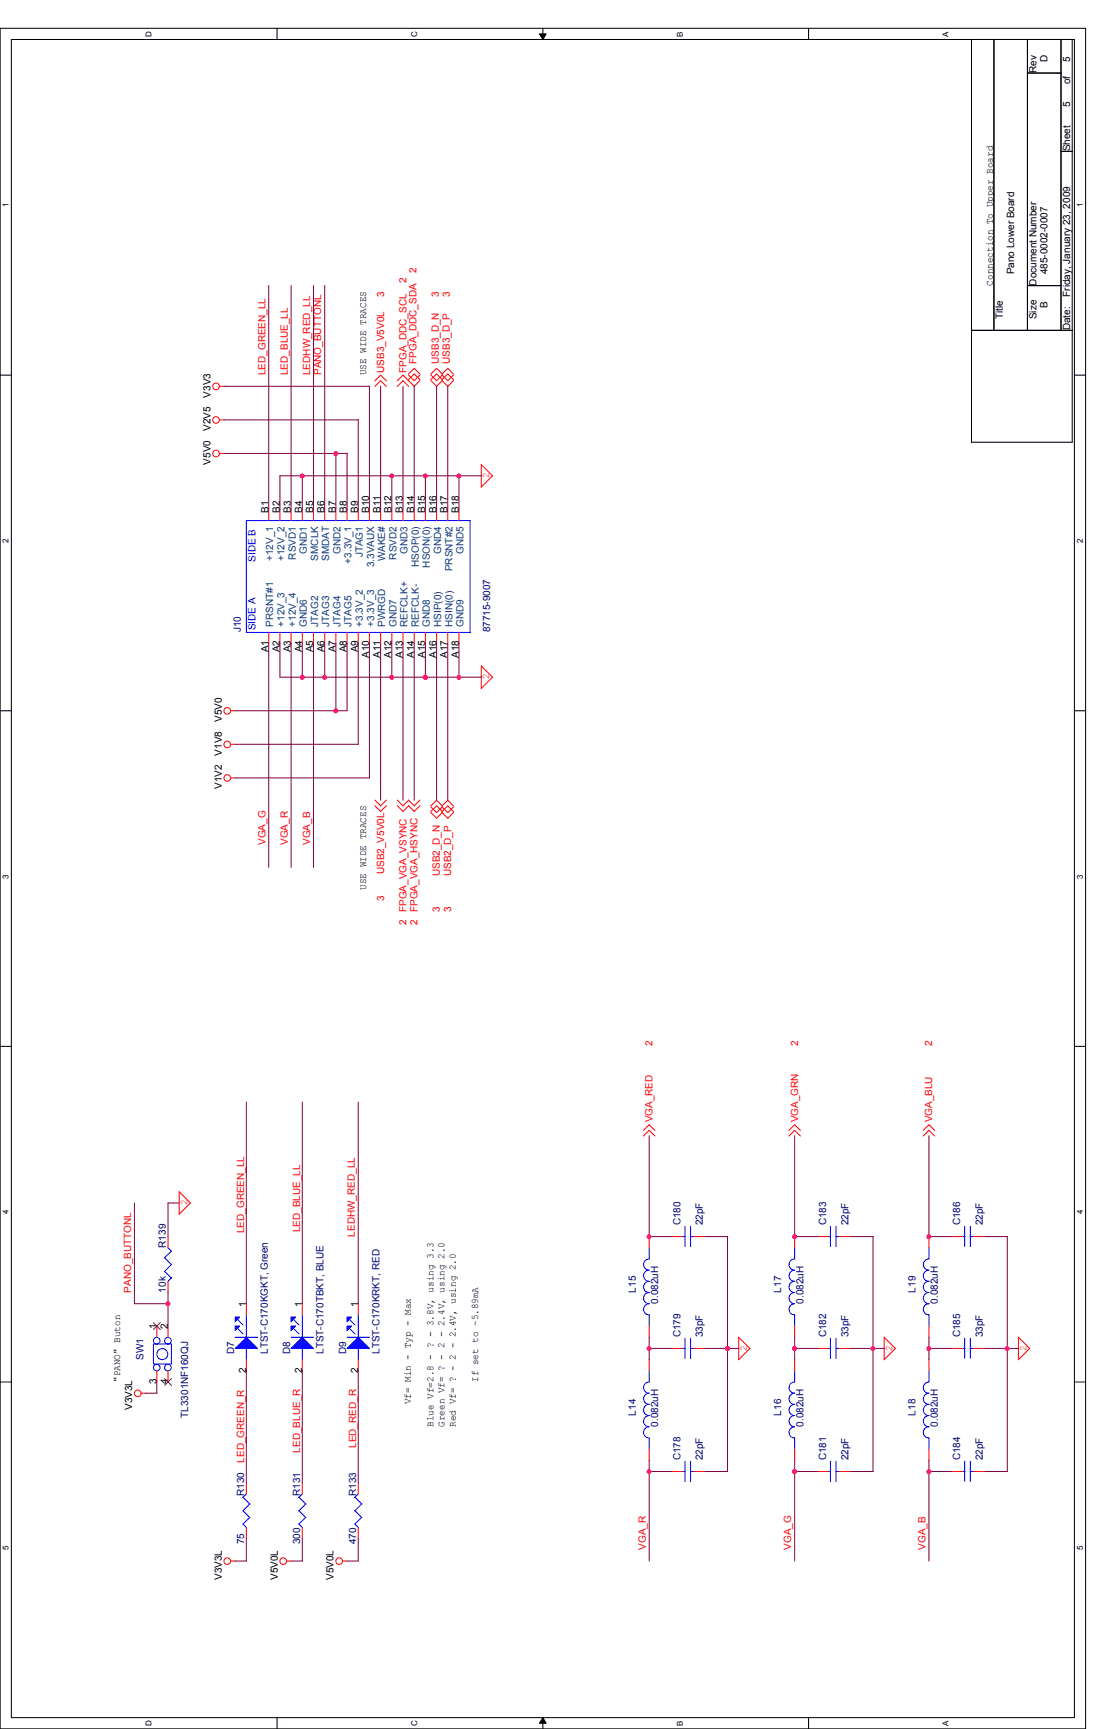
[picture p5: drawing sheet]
<svg xmlns="http://www.w3.org/2000/svg" width="279mm" height="432mm" viewBox="0 0 279 432" stroke-linecap="round" stroke-linejoin="round" font-family="sans-serif">
<path d="M0 7.1h271.1v424.7h-271.1zM2.8 9.9h265.5v419.1h-265.5z" fill="none" stroke="#000" stroke-width=".25"/>
<g fill="#fff">
<path d="M.3 386h2.3v1.1h-2.3z"/>
<path d="M268.6 386h2.2v1.1h-2.2z"/>
</g>
<path d="M0 345.1h2.8M268.3 345.1h2.8" fill="none" stroke="#000" stroke-width=".25"/>
<g fill="#fff">
<path d="M.3 302.1h2.3v1.1h-2.3z"/>
<path d="M268.6 302.1h2.2v1.1h-2.2z"/>
</g>
<path d="M0 261.3h2.8M268.3 261.3h2.8" fill="none" stroke="#000" stroke-width=".25"/>
<g fill="#fff">
<path d="M.3 218.3h2.3v1.1h-2.3z"/>
<path d="M268.6 218.3h2.2v1.1h-2.2z"/>
</g>
<path d="M0 177.5h2.8M268.3 177.5h2.8" fill="none" stroke="#000" stroke-width=".25"/>
<g fill="#fff">
<path d="M.3 134.5h2.3v1.1h-2.3z"/>
<path d="M268.6 134.5h2.2v1.1h-2.2z"/>
</g>
<path d="M0 93.7h2.8M268.3 93.7h2.8" fill="none" stroke="#000" stroke-width=".25"/>
<g fill="#fff">
<path d="M.3 50.7h2.3v1.1h-2.3z"/>
<path d="M268.6 50.7h2.2v1.1h-2.2z"/>
<path d="M36 429.6h2.2v1.4h-2.2z"/>
<path d="M36 7.7h2.2v1.4h-2.2z"/>
<path d="M102.3 429.6h2.3v1.4h-2.3z"/>
<path d="M102.3 7.7h2.3v1.4h-2.3z"/>
</g>
<path d="M69.2 7.1v2.8M69.2 429v2.8" fill="none" stroke="#000" stroke-width=".25"/>
<g fill="#fff">
<path d="M168.7 429.7h2.2v1.3h-2.2z"/>
<path d="M168.7 7.8h2.2v1.3h-2.2z"/>
</g>
<path d="M134.7 8.5h1.7l-.8 1.4zM135.6 7.1v2.8M135.6 429l.8 1.4h-1.7zM135.6 429v2.8" fill="none" stroke="#000" stroke-width=".25"/>
<path d="M134.7 8.5h1.7l-.8 1.4zM135.6 429l.8 1.4h-1.7z" fill="#000"/>
<g fill="#fff">
<path d="M235 429.7h2.3v1.3h-2.3z"/>
<path d="M235 7.8h2.3v1.3h-2.3z"/>
</g>
<path d="M201.9 7.1v2.8M242.6 9.9h25.1v100.5h-25.1zM248.2 9.9v72.6M256.5 9.9v72.6M256.5 18.2h8.4M264.9 9.9v72.6M264.9 37.8h2.8M256.5 71.3h8.4M242.6 82.5h25.1M201.9 429v2.8" fill="none" stroke="#000" stroke-width=".25"/>
<g fill="none" stroke="#f00" stroke-width=".25">
<path d="M54.8 96.5h1.2M93.6 95.1l1.4-1.4 1.5 1.4M93.6 96.5l1.4-1.4 1.5 1.4M99.2 96.5l1.4-1.4 1.5 1.4M102 93.6l1.4 1.5 1.5-1.5M102 94.8l1.4-1.4 1.5 1.4M102 93.4l1.4-1.4 1.5 1.4M104.9 95l-1.5 1.5-2.8-2.8-1.4 1.4M107.6 95l1.4 1.5 1.4-1.5M107.6 93.6l1.4 1.5 1.4-1.5M107.6 94.8l1.4-1.4 1.4 1.4M107.6 93.4l1.4-1.4 1.4 1.4"/>
<path d="M110.4 95l1.4 1.5 1.4-1.5M110.4 93.6l1.4 1.5 1.4-1.5M110.4 94.8l1.4-1.4 1.4 1.4M110.4 93.4l1.4-1.4 1.4 1.4M54.8 104.9h1.2M54.8 113.2h1.2M120.2 116v5.6M120.2 116l2.8 2.9M123 118.8l-2.9 2.9M57.6 177.5h1.2M120.2 166.3v5.6M120.2 166.3l2.8 2.9"/>
<path d="M123 169.1l-2.9 2.9M57.6 194.3h1.2M57.6 185.9h1.2M93.6 199.8l1.4 1.5 1.5-1.5M99.2 199.8l1.4 1.5 1.5-1.5M102 199.8l1.4 1.5 1.5-1.5M93.6 201.2l1.4 1.4 1.5-1.4M99.2 201.2l1.4 1.4 1.5-1.4M102 201.2l1.4 1.4 1.5-1.4M107.6 201.3l1.4-1.4 1.4 1.4M107.6 202.7l1.4-1.4 1.4 1.4M107.6 201.5l1.4 1.4 1.4-1.4"/>
<path d="M107.6 202.9l1.4 1.4 1.4-1.4M110.4 201.3l1.4-1.4 1.4 1.4M110.4 202.7l1.4-1.4 1.4 1.4M110.4 201.5l1.4 1.4 1.4-1.4M110.4 202.9l1.4 1.4 1.4-1.4M160.7 282.3l1.4-1.4 1.4 1.4M160.7 283.7l1.4-1.4 1.4 1.4M197 282.3l1.4-1.4 1.5 1.4M197 283.7l1.4-1.4 1.5 1.4M230.5 282.3l1.4-1.4 1.5 1.4M230.5 283.7l1.4-1.4 1.5 1.4M47.5 300.4l-2.8 2.9"/>
<path d="M47.6 300.5l-2.9-2.9v5.6M231.9 308.8v2.8M184.4 333.9v5.7M184.4 334l2.9 2.8M187.2 336.8l-2.8 2.8M220.8 333.9v5.7M220.8 334l2.8 2.8M223.6 336.8l-2.9 2.8M231.9 331.2v2.8M254.3 333.9v5.7M254.3 334l2.8 2.8M257.1 336.8l-2.8 2.8"/>
<path d="M35.3 347.9h1.1M57.6 389.8h1.2M71.6 389.8h1.1M85.6 389.8h1.1"/>
<circle cx="53.9" cy="96.5" r=".83"/>
<circle cx="53.9" cy="104.9" r=".83"/>
<circle cx="53.9" cy="113.3" r=".83"/>
<circle cx="56.7" cy="177.5" r=".83"/>
<circle cx="56.7" cy="185.9" r=".83"/>
<circle cx="56.7" cy="194.3" r=".83"/>
<circle cx="34.4" cy="348" r=".83"/>
<circle cx="56.7" cy="389.9" r=".83"/>
<circle cx="70.7" cy="389.9" r=".83"/>
<circle cx="84.7" cy="389.9" r=".83"/>
</g>
<path d="M231.9 314.4a1.4 1.4 0 0 0-1.4 1.4 1.4 1.4 0 0 0 1.4 1.4 1.4 1.4 0 0 0-1.4 1.4 1.4 1.4 0 0 0 1.4 1.4 1.4 1.4 0 0 0-1.4 1.4 1.4 1.4 0 0 0 1.4 1.4 1.4 1.4 0 0 0-1.4 1.4 1.4 1.4 0 0 0 1.4 1.4 1.4 1.4 0 0 0-1.4 1.4 1.4 1.4 0 0 0 1.4 1.4M231.9 311.6v2.9M231.9 328.3v2.9" fill="none" stroke="#00f" stroke-width=".25"/>
<path d="M75.5 334l2.8 2.8h-5.6z" fill="#00f"/>
<path d="M75.5 334l2.8 2.8h-5.6z" fill="none" stroke="#00f" stroke-width=".25"/>
<path d="M72.7 331.2h1.1l-1.1 1.1z" fill="#00f"/>
<path d="M72.7 331.2h1.1l-1.1 1.1z" fill="none" stroke="#00f" stroke-width=".25"/>
<path d="M72.7 328.9h1.1l-1.1 1.2z" fill="#00f"/>
<g fill="none" stroke="#00f" stroke-width=".25">
<path d="M61.5 130h55.9v27.9h-55.9zM198.4 314.4a1.4 1.4 0 0 0-1.4 1.4 1.4 1.4 0 0 0 1.4 1.4 1.4 1.4 0 0 0-1.4 1.4 1.4 1.4 0 0 0 1.4 1.4 1.4 1.4 0 0 0-1.4 1.4 1.4 1.4 0 0 0 1.4 1.4 1.4 1.4 0 0 0-1.4 1.4 1.4 1.4 0 0 0 1.4 1.4 1.4 1.4 0 0 0-1.4 1.4 1.4 1.4 0 0 0 1.4 1.4M198.4 311.6v2.9M206.8 308.8h.6M207.3 306.3v5M208.7 308.8h.9M208.7 306.3v5M240.3 308.8h.6M240.9 306.3v5M242.2 308.8h.9M242.3 306.3v5M38.3 335.7h4.5v5h-4.5z"/>
<path d="M72.7 328.9h1.1l-1.1 1.2zM72.7 334h5.6M73.2 331.7l1.5 1.5M73.2 329.5l1.5 1.4M75.5 328.3v5.7M75.5 336.7v2.9M170.5 336.8h.6M171 334.2v5.1M172.4 336.8h.9M172.4 334.2v5.1M198.4 328.3v2.9M206.8 336.8h.6"/>
<path d="M207.3 334.2v5.1M208.7 336.8h.9M208.7 334.2v5.1M240.3 336.8h.6M240.9 334.2v5.1M242.2 336.8h.9M242.3 334.2v5.1M198.4 345.1a1.4 1.4 0 0 0-1.4 1.4 1.4 1.4 0 0 0 1.4 1.4 1.4 1.4 0 0 0-1.4 1.4 1.4 1.4 0 0 0 1.4 1.4 1.4 1.4 0 0 0-1.4 1.4 1.4 1.4 0 0 0 1.4 1.4 1.4 1.4 0 0 0-1.4 1.4 1.4 1.4 0 0 0 1.4 1.4 1.4 1.4 0 0 0-1.4 1.4 1.4 1.4 0 0 0 1.4 1.4M198.4 342.3v2.9M198.4 359.1v2.8M231.9 345.1a1.4 1.4 0 0 0-1.4 1.4 1.4 1.4 0 0 0 1.4 1.4 1.4 1.4 0 0 0-1.4 1.4 1.4 1.4 0 0 0 1.4 1.4 1.4 1.4 0 0 0-1.4 1.4 1.4 1.4 0 0 0 1.4 1.4 1.4 1.4 0 0 0-1.4 1.4 1.4 1.4 0 0 0 1.4 1.4 1.4 1.4 0 0 0-1.4 1.4 1.4 1.4 0 0 0 1.4 1.4M231.9 342.3v2.9"/>
<path d="M231.9 359.1v2.8M60.7 373.9l1.7 1.7M60.7 377.3l1.7 1.7M61.5 373.1l-.9 .9M62.4 375.6l-1.8 1.7M62.4 379l-1.8 1.7M74.6 373.9l1.8 1.7M74.6 377.3l1.8 1.7M75.5 373.1l-.9 .9M76.3 375.6l-1.7 1.7M76.3 379l-1.7 1.7M88.6 373.9l1.7 1.7"/>
<path d="M88.6 377.3l1.7 1.7M89.5 373.1l-.9 .9M90.3 375.6l-1.7 1.7M90.3 379l-1.7 1.7 .9 .8M170.5 367.5h.6M171 365v5M172.4 367.5h.9M172.4 365v5M206.8 367.5h.6M207.3 365v5M208.7 367.5h.9M208.7 365v5"/>
<path d="M60.7 380.6l.9 .9M74.6 380.6l.9 .9"/>
<circle cx="39.1" cy="334.8" r=".83"/>
<circle cx="40.5" cy="338.2" r="1.38"/>
<circle cx="41.9" cy="334.8" r=".83"/>
<circle cx="39.1" cy="341.5" r=".83"/>
<circle cx="41.9" cy="341.5" r=".83"/>
</g>
<g fill="none" stroke="#f00" stroke-width=".25">
<path d="M67.1 127.2v2.8M69.9 127.2v2.8M72.7 127.2v2.8M75.5 127.2v2.8M78.3 127.2v2.8M81.1 127.2v2.8M83.9 127.2v2.8M86.7 127.2v2.8M89.5 127.2v2.8M92.2 127.2v2.8M95 127.2v2.8M97.8 127.2v2.8"/>
<path d="M100.6 127.2v2.8M103.4 127.2v2.8M106.2 127.2v2.8M109 127.2v2.8M111.8 127.2v2.8M114.6 127.2v2.8M67.1 157.9v2.8M69.9 157.9v2.8M72.7 157.9v2.8M75.5 157.9v2.8M78.3 157.9v2.8M81.1 157.9v2.8"/>
<path d="M83.9 157.9v2.8M86.7 157.9v2.8M89.5 157.9v2.8M92.2 157.9v2.8M95 157.9v2.8M97.8 157.9v2.8M100.6 157.9v2.8M103.4 157.9v2.8M106.2 157.9v2.8M109 157.9v2.8M111.8 157.9v2.8M114.6 157.9v2.8"/>
<path d="M198.4 308.8v2.8M204 308.8h2.8M209.6 308.8h2.8M237.5 308.8h2.8M243.1 308.8h2.8M39.2 331.2v2.8M42 331.2v2.8M75.5 325.6v2.8M75.5 339.6v2.7M167.7 336.8h2.8M173.3 336.8h2.8M198.4 331.2v2.8"/>
<path d="M198.4 339.6v2.7M204 336.8h2.8M209.6 336.8h2.8M231.9 339.6v2.7M237.5 336.8h2.8M243.1 336.8h2.8M39.2 342.3v2.8M42 342.3v2.8M61.5 370.3v2.8M75.5 370.3v2.8M89.5 370.3v2.8M167.7 367.5h2.8"/>
<path d="M173.3 367.5h2.8M198.4 361.9v2.8M204 367.5h2.8M209.6 367.5h2.8M231.9 361.9v2.8M61.5 381.5v2.8M75.5 381.5v2.8M89.5 381.5v2.8"/>
</g>
<path d="M38.3 330.3l1.7 1.8M40 330.3l-1.7 1.7M41.1 344.3l1.7 1.7M42.8 344.3l-1.7 1.7" fill="none" stroke="#804000" stroke-width=".25"/>
<path d="M89.5 334l2.7 2.8h-5.5z" fill="#00f"/>
<path d="M89.5 334l2.7 2.8h-5.5z" fill="none" stroke="#00f" stroke-width=".25"/>
<path d="M86.7 331.2h1.1l-1.1 1.1z" fill="#00f"/>
<path d="M86.7 331.2h1.1l-1.1 1.1z" fill="none" stroke="#00f" stroke-width=".25"/>
<path d="M86.7 328.9h1.1l-1.1 1.2z" fill="#00f"/>
<g fill="none" stroke="#00f" stroke-width=".25">
<path d="M41.1 314.1l1.7 1.7M41.1 317.5l1.7 1.7-.9 .8M42 311.6l.8 .9-1.7 1.7M42.8 315.8l-1.7 1.7M162.1 314.4a1.4 1.4 0 0 0-1.4 1.4 1.4 1.4 0 0 0 1.4 1.4 1.4 1.4 0 0 0-1.4 1.4 1.4 1.4 0 0 0 1.4 1.4 1.4 1.4 0 0 0-1.4 1.4 1.4 1.4 0 0 0 1.4 1.4 1.4 1.4 0 0 0-1.4 1.4 1.4 1.4 0 0 0 1.4 1.4 1.4 1.4 0 0 0-1.4 1.4 1.4 1.4 0 0 0 1.4 1.4M162.1 311.6v2.9M170.5 308.8h.6M171 306.3v5M172.4 308.8h.9M172.4 306.3v5M86.7 328.9h1.1l-1.1 1.2zM86.7 334h5.6"/>
<path d="M87.2 331.7l1.4 1.5M87.2 329.5l1.4 1.4M89.5 328.3v5.7M89.5 336.7v2.9M162.1 328.3v2.9M162.1 345.1a1.4 1.4 0 0 0-1.4 1.4 1.4 1.4 0 0 0 1.4 1.4 1.4 1.4 0 0 0-1.4 1.4 1.4 1.4 0 0 0 1.4 1.4 1.4 1.4 0 0 0-1.4 1.4 1.4 1.4 0 0 0 1.4 1.4 1.4 1.4 0 0 0-1.4 1.4 1.4 1.4 0 0 0 1.4 1.4 1.4 1.4 0 0 0-1.4 1.4 1.4 1.4 0 0 0 1.4 1.4M162.1 342.3v2.9M162.1 359.1v2.8M240.3 367.5h.6M240.9 365v5M242.2 367.5h.9M242.3 365v5"/>
</g>
<path d="M42 308.8v2.8M42 320v2.8M162.1 308.8v2.8M167.7 308.8h2.8M173.3 308.8h2.8M89.5 325.6v2.8M89.5 339.6v2.7M162.1 331.2v2.8M162.1 339.6v2.7M162.1 361.9v2.8M237.5 367.5h2.8M243.1 367.5h2.8" fill="none" stroke="#f00" stroke-width=".25"/>
<path d="M61.5 334l2.8 2.8h-5.6z" fill="#00f"/>
<path d="M61.5 334l2.8 2.8h-5.6z" fill="none" stroke="#00f" stroke-width=".25"/>
<path d="M58.7 331.2h1.1l-1.1 1.1z" fill="#00f"/>
<path d="M58.7 331.2h1.1l-1.1 1.1z" fill="none" stroke="#00f" stroke-width=".25"/>
<path d="M58.7 328.9h1.1l-1.1 1.2z" fill="#00f"/>
<path d="M58.7 328.9h1.1l-1.1 1.2zM58.7 334h5.6M59.3 331.7l1.4 1.5M59.3 329.5l1.4 1.4M61.5 328.3v5.7M61.5 336.7v2.9" fill="none" stroke="#00f" stroke-width=".25"/>
<path d="M61.5 325.6v2.8M61.5 339.6v2.7" fill="none" stroke="#f00" stroke-width=".25"/>
<g fill="none" stroke="#800040" stroke-width=".25">
<path d="M67.1 71.3v55.9M72.7 71.3v55.9M78.3 71.3v55.9M81.1 71.3v55.9M55.9 96.5h36.4M92.2 96.4v30.8M95 96.4v30.8M100.6 96.4v30.8M103.4 96.4v30.8M109 96.4v30.8M111.8 96.4v30.8M55.9 113.2h30.8"/>
<path d="M55.9 104.9h33.6M69.9 118.8h50.3M69.9 118.8v8.4M75.5 118.8v8.4M83.9 113.2v14M86.7 113.2v14M89.5 104.8v22.4M97.8 118.8v8.4M106.2 118.8v8.4M114.6 118.8v8.4M58.7 177.5h28M67.1 160.7v55.9"/>
<path d="M69.9 160.7v8.4h50.3M72.7 160.7v55.9M75.5 160.7v8.4M78.3 160.7v55.9M81.1 160.7v8.5M83.9 160.7v16.8M86.7 160.7v16.8M89.5 160.7v25.2M92.2 160.7l.1 33.6h-33.6M95 160.7v39.2M97.8 160.7v8.4M100.6 160.7v39.2"/>
<path d="M103.4 160.7v39.2M106.2 160.7v8.4M109 160.7v39.2M111.8 160.7v39.2M114.6 160.7v8.4M58.7 185.9h30.8M61.5 275.3v50.3M75.5 275.3v50.3M89.5 275.3v50.3M162.1 283.6v25.2h5.6M198.4 283.6v25.2h5.6M231.9 283.6v25.2h5.7"/>
<path d="M33.6 300.4v25.2h8.4M42 300.4v8.4M42 300.4h2.8M176.1 308.8h5.6M181.7 308.8v58.7M212.4 308.8h5.6M218 308.8v58.7M245.9 308.8h5.6M251.5 308.8v58.7M42 322.7v8.5M162.1 333.9v5.7M162.1 336.8h5.6"/>
<path d="M176.1 336.8h8.4M198.4 336.8h5.6M198.4 333.9v5.7M212.4 336.8h8.4M231.9 336.8h5.7M231.9 333.9v5.7M245.9 336.8h8.4M36.4 347.9h2.8M39.2 345.1v2.8M61.5 342.3v28M75.5 342.3v28M89.5 342.3v28"/>
<path d="M162.1 364.7v25.1M162.1 367.5h5.6M176.1 367.5h5.6M198.4 367.5h5.6M198.4 364.7v25.1M212.4 367.5h5.6M231.9 367.5h5.7M231.9 364.7v25.1M245.9 367.5h5.6M58.7 389.8h2.9M61.5 384.2v5.6M72.7 389.8h2.8"/>
<path d="M75.5 384.2v5.6M86.7 389.8h2.8M89.5 384.2v5.6"/>
</g>
<circle cx="41.9" cy="325.6" r=".54" fill="#f0f"/>
<circle cx="41.9" cy="325.6" r=".54" fill="none" stroke="#f0f" stroke-width=".25"/>
<circle cx="181.6" cy="336.8" r=".54" fill="#f0f"/>
<circle cx="181.6" cy="336.8" r=".54" fill="none" stroke="#f0f" stroke-width=".25"/>
<circle cx="162.1" cy="308.8" r=".54" fill="#f0f"/>
<circle cx="162.1" cy="308.8" r=".54" fill="none" stroke="#f0f" stroke-width=".25"/>
<circle cx="162.1" cy="367.5" r=".54" fill="#f0f"/>
<circle cx="162.1" cy="367.5" r=".54" fill="none" stroke="#f0f" stroke-width=".25"/>
<circle cx="162.1" cy="336.8" r=".54" fill="#f0f"/>
<circle cx="162.1" cy="336.8" r=".54" fill="none" stroke="#f0f" stroke-width=".25"/>
<circle cx="217.9" cy="336.8" r=".54" fill="#f0f"/>
<circle cx="217.9" cy="336.8" r=".54" fill="none" stroke="#f0f" stroke-width=".25"/>
<circle cx="198.4" cy="308.8" r=".54" fill="#f0f"/>
<circle cx="198.4" cy="308.8" r=".54" fill="none" stroke="#f0f" stroke-width=".25"/>
<circle cx="198.4" cy="367.5" r=".54" fill="#f0f"/>
<circle cx="198.4" cy="367.5" r=".54" fill="none" stroke="#f0f" stroke-width=".25"/>
<circle cx="198.4" cy="336.8" r=".54" fill="#f0f"/>
<circle cx="198.4" cy="336.8" r=".54" fill="none" stroke="#f0f" stroke-width=".25"/>
<circle cx="251.5" cy="336.8" r=".54" fill="#f0f"/>
<circle cx="251.5" cy="336.8" r=".54" fill="none" stroke="#f0f" stroke-width=".25"/>
<circle cx="231.9" cy="308.8" r=".54" fill="#f0f"/>
<circle cx="231.9" cy="308.8" r=".54" fill="none" stroke="#f0f" stroke-width=".25"/>
<circle cx="231.9" cy="367.5" r=".54" fill="#f0f"/>
<circle cx="231.9" cy="367.5" r=".54" fill="none" stroke="#f0f" stroke-width=".25"/>
<circle cx="231.9" cy="336.8" r=".54" fill="#f0f"/>
<circle cx="231.9" cy="336.8" r=".54" fill="none" stroke="#f0f" stroke-width=".25"/>
<circle cx="106.2" cy="118.9" r=".54" fill="#f0f"/>
<circle cx="106.2" cy="118.9" r=".54" fill="none" stroke="#f0f" stroke-width=".25"/>
<circle cx="75.5" cy="118.9" r=".54" fill="#f0f"/>
<circle cx="75.5" cy="118.9" r=".54" fill="none" stroke="#f0f" stroke-width=".25"/>
<circle cx="106.2" cy="169.1" r=".54" fill="#f0f"/>
<circle cx="106.2" cy="169.1" r=".54" fill="none" stroke="#f0f" stroke-width=".25"/>
<circle cx="114.6" cy="118.9" r=".54" fill="#f0f"/>
<circle cx="114.6" cy="118.9" r=".54" fill="none" stroke="#f0f" stroke-width=".25"/>
<circle cx="75.5" cy="169.1" r=".54" fill="#f0f"/>
<circle cx="75.5" cy="169.1" r=".54" fill="none" stroke="#f0f" stroke-width=".25"/>
<circle cx="97.8" cy="118.9" r=".54" fill="#f0f"/>
<circle cx="97.8" cy="118.9" r=".54" fill="none" stroke="#f0f" stroke-width=".25"/>
<circle cx="106.2" cy="169.1" r=".54" fill="#f0f"/>
<circle cx="106.2" cy="169.1" r=".54" fill="none" stroke="#f0f" stroke-width=".25"/>
<circle cx="114.6" cy="169.1" r=".54" fill="#f0f"/>
<circle cx="114.6" cy="169.1" r=".54" fill="none" stroke="#f0f" stroke-width=".25"/>
<circle cx="83.8" cy="177.5" r=".54" fill="#f0f"/>
<circle cx="83.8" cy="177.5" r=".54" fill="none" stroke="#f0f" stroke-width=".25"/>
<circle cx="83.8" cy="113.3" r=".54" fill="#f0f"/>
<circle cx="83.8" cy="113.3" r=".54" fill="none" stroke="#f0f" stroke-width=".25"/>
<circle cx="81" cy="169.1" r=".54" fill="#f0f"/>
<circle cx="81" cy="169.1" r=".54" fill="none" stroke="#f0f" stroke-width=".25"/>
<circle cx="97.8" cy="169.1" r=".54" fill="#f0f"/>
<circle cx="97.8" cy="169.1" r=".54" fill="none" stroke="#f0f" stroke-width=".25"/>
<g font-size="2.5">
<text x="261.6" y="15.5" transform="rotate(-90 261.6 15.5)">D</text>
<text x="267.2" y="15.5" transform="rotate(-90 267.2 15.5)">5</text>
<text x="258.8" y="18.2" transform="rotate(-90 258.8 18.2)">Rev</text>
<text x="267.2" y="21" transform="rotate(-90 267.2 21)">of</text>
<text x="267.2" y="26.6" transform="rotate(-90 267.2 26.6)">5</text>
<text x="267.2" y="37.8" transform="rotate(-90 267.2 37.8)">Sheet</text>
<text x="247.9" y="71.3" transform="rotate(-90 247.9 71.3)">Connection To Upper Board</text>
<text x="253.2" y="68.5" transform="rotate(-90 253.2 68.5)">Pano Lower Board</text>
<text x="258.8" y="71.3" transform="rotate(-90 258.8 71.3)">Document Number</text>
<text x="261.6" y="68.5" transform="rotate(-90 261.6 68.5)">485-0002-0007</text>
<text x="261.6" y="76.9" transform="rotate(-90 261.6 76.9)">B</text>
<text x="267.2" y="74.1" transform="rotate(-90 267.2 74.1)">Friday, January 23, 2009</text>
<text x="250.4" y="79.7" transform="rotate(-90 250.4 79.7)">Title</text>
<text x="258.8" y="79.7" transform="rotate(-90 258.8 79.7)">Size</text>
<text x="267.2" y="82.5" transform="rotate(-90 267.2 82.5)">Date:</text>
<text x="91.4" y="93.7" transform="rotate(-90 91.4 93.7)">USE WIDE TRACES</text>
<text x="52.6" y="99.3" transform="rotate(-90 52.6 99.3)">V3V3</text>
<text x="52.6" y="107.7" transform="rotate(-90 52.6 107.7)">V2V5</text>
<text x="52.6" y="116" transform="rotate(-90 52.6 116)">V5V0</text>
<text x="67.1" y="128.1" transform="rotate(-90 67.1 128.1)">B1</text>
<text x="69.8" y="128.1" transform="rotate(-90 69.8 128.1)">B2</text>
<text x="72.6" y="128.1" transform="rotate(-90 72.6 128.1)">B3</text>
<text x="75.4" y="128.1" transform="rotate(-90 75.4 128.1)">B4</text>
<text x="78.2" y="128.1" transform="rotate(-90 78.2 128.1)">B5</text>
<text x="81" y="128.1" transform="rotate(-90 81 128.1)">B6</text>
<text x="83.8" y="128.1" transform="rotate(-90 83.8 128.1)">B7</text>
<text x="86.6" y="128.1" transform="rotate(-90 86.6 128.1)">B8</text>
<text x="89.4" y="128.1" transform="rotate(-90 89.4 128.1)">B9</text>
<text x="92.2" y="128.1" transform="rotate(-90 92.2 128.1)">B10</text>
<text x="95" y="128.1" transform="rotate(-90 95 128.1)">B11</text>
<text x="97.8" y="128.1" transform="rotate(-90 97.8 128.1)">B12</text>
<text x="100.6" y="128.1" transform="rotate(-90 100.6 128.1)">B13</text>
<text x="103.4" y="128.1" transform="rotate(-90 103.4 128.1)">B14</text>
<text x="106.2" y="128.1" transform="rotate(-90 106.2 128.1)">B15</text>
<text x="109" y="128.1" transform="rotate(-90 109 128.1)">B16</text>
<text x="111.8" y="128.1" transform="rotate(-90 111.8 128.1)">B17</text>
<text x="114.6" y="128.1" transform="rotate(-90 114.6 128.1)">B18</text>
<text x="67.1" y="162.9" transform="rotate(-90 67.1 162.9)">A1</text>
<text x="69.8" y="162.9" transform="rotate(-90 69.8 162.9)">A2</text>
<text x="72.6" y="162.9" transform="rotate(-90 72.6 162.9)">A3</text>
<text x="75.4" y="162.9" transform="rotate(-90 75.4 162.9)">A4</text>
<text x="78.2" y="162.9" transform="rotate(-90 78.2 162.9)">A5</text>
<text x="81" y="162.9" transform="rotate(-90 81 162.9)">A6</text>
<text x="83.8" y="162.9" transform="rotate(-90 83.8 162.9)">A7</text>
<text x="86.6" y="162.9" transform="rotate(-90 86.6 162.9)">A8</text>
<text x="89.4" y="162.9" transform="rotate(-90 89.4 162.9)">A9</text>
<text x="92.2" y="164.3" transform="rotate(-90 92.2 164.3)">A10</text>
<text x="95" y="164.3" transform="rotate(-90 95 164.3)">A11</text>
<text x="97.8" y="164.3" transform="rotate(-90 97.8 164.3)">A12</text>
<text x="100.6" y="164.3" transform="rotate(-90 100.6 164.3)">A13</text>
<text x="103.4" y="164.3" transform="rotate(-90 103.4 164.3)">A14</text>
<text x="106.2" y="164.3" transform="rotate(-90 106.2 164.3)">A15</text>
<text x="109" y="164.3" transform="rotate(-90 109 164.3)">A16</text>
<text x="111.8" y="164.3" transform="rotate(-90 111.8 164.3)">A17</text>
<text x="114.6" y="164.3" transform="rotate(-90 114.6 164.3)">A18</text>
<text x="55.4" y="180.3" transform="rotate(-90 55.4 180.3)">V5V0</text>
<text x="55.4" y="188.7" transform="rotate(-90 55.4 188.7)">V1V8</text>
<text x="55.4" y="197.1" transform="rotate(-90 55.4 197.1)">V1V2</text>
<text x="91.4" y="222.2" transform="rotate(-90 91.4 222.2)">USE WIDE TRACES</text>
<text x="61.5" y="326.4" transform="rotate(-90 61.5 326.4)">1</text>
<text x="75.4" y="326.4" transform="rotate(-90 75.4 326.4)">1</text>
<text x="89.4" y="326.4" transform="rotate(-90 89.4 326.4)">1</text>
<text x="39.1" y="332" transform="rotate(-90 39.1 332)">1</text>
<text x="41.9" y="332" transform="rotate(-90 41.9 332)">2</text>
<text x="30" y="345.1" transform="rotate(-90 30 345.1)">&quot;PANO&quot; Buton</text>
<text x="39.1" y="345.7" transform="rotate(-90 39.1 345.7)">3</text>
<text x="41.9" y="345.7" transform="rotate(-90 41.9 345.7)">4</text>
<text x="61.5" y="342.9" transform="rotate(-90 61.5 342.9)">2</text>
<text x="75.4" y="342.9" transform="rotate(-90 75.4 342.9)">2</text>
<text x="89.4" y="342.9" transform="rotate(-90 89.4 342.9)">2</text>
<text x="119.4" y="345.1" transform="rotate(-90 119.4 345.1)">If set to ~5.89mA</text>
<text x="33" y="352.1" transform="rotate(-90 33 352.1)">V3V3L</text>
<text x="102.6" y="350.7" transform="rotate(-90 102.6 350.7)">Vf= Min - Typ - Max</text>
<text x="108.2" y="356.3" transform="rotate(-90 108.2 356.3)">Blue Vf=2.8 - ? - 3.8V, using 3.3</text>
<text x="111" y="356.3" transform="rotate(-90 111 356.3)">Green Vf= ? - 2 - 2.4V, using 2.0</text>
<text x="113.8" y="356.3" transform="rotate(-90 113.8 356.3)">Red Vf= ? - 2 - 2.4V, using 2.0</text>
<text x="55.4" y="394.6" transform="rotate(-90 55.4 394.6)">V3V3L</text>
<text x="69.3" y="394.6" transform="rotate(-90 69.3 394.6)">V5V0L</text>
<text x="83.3" y="394.6" transform="rotate(-90 83.3 394.6)">V5V0L</text>
</g>
<g font-size="2.5" fill="#f00">
<text x="101.5" y="70.8" transform="rotate(-90 101.5 70.8)">2</text>
<text x="104" y="68.2" transform="rotate(-90 104 68.2)">2</text>
<text x="95.9" y="74.1" transform="rotate(-90 95.9 74.1)">3</text>
<text x="109.6" y="74.1" transform="rotate(-90 109.6 74.1)">3</text>
<text x="112.4" y="74.1" transform="rotate(-90 112.4 74.1)">3</text>
<text x="66.3" y="93.7" transform="rotate(-90 66.3 93.7)">LED_GREEN_LL</text>
<text x="71.8" y="93.7" transform="rotate(-90 71.8 93.7)">LED_BLUE_LL</text>
<text x="77.4" y="93.7" transform="rotate(-90 77.4 93.7)">LEDHW_RED_LL</text>
<text x="80.2" y="93.7" transform="rotate(-90 80.2 93.7)">PANO_BUTTONL</text>
<text x="95.9" y="93.1" transform="rotate(-90 95.9 93.1)">USB3_V5V0L</text>
<text x="101.5" y="93.1" transform="rotate(-90 101.5 93.1)">FPGA_DDC_SCL</text>
<text x="104" y="90.9" transform="rotate(-90 104 90.9)">FPGA_DDC_SDA</text>
<text x="109.6" y="90.9" transform="rotate(-90 109.6 90.9)">USB3_D_N</text>
<text x="112.4" y="90.9" transform="rotate(-90 112.4 90.9)">USB3_D_P</text>
<text x="122.2" y="119.4" transform="rotate(-90 122.2 119.4)">2</text>
<text x="122.2" y="169.7" transform="rotate(-90 122.2 169.7)">2</text>
<text x="66.3" y="211" transform="rotate(-90 66.3 211)">VGA_G</text>
<text x="71.8" y="211" transform="rotate(-90 71.8 211)">VGA_R</text>
<text x="77.4" y="211" transform="rotate(-90 77.4 211)">VGA_B</text>
<text x="95.9" y="218.3" transform="rotate(-90 95.9 218.3)">USB2_V5V0L</text>
<text x="109.9" y="218.9" transform="rotate(-90 109.9 218.9)">USB2_D_N</text>
<text x="112.6" y="218.9" transform="rotate(-90 112.6 218.9)">USB2_D_P</text>
<text x="95.9" y="225" transform="rotate(-90 95.9 225)">3</text>
<text x="109.9" y="227.8" transform="rotate(-90 109.9 227.8)">3</text>
<text x="112.6" y="227.8" transform="rotate(-90 112.6 227.8)">3</text>
<text x="101.5" y="230.9" transform="rotate(-90 101.5 230.9)">2 FPGA_VGA_VSYNC</text>
<text x="104.3" y="230.9" transform="rotate(-90 104.3 230.9)">2 FPGA_VGA_HSYNC</text>
<text x="162.9" y="261.3" transform="rotate(-90 162.9 261.3)">2</text>
<text x="199.3" y="261.3" transform="rotate(-90 199.3 261.3)">2</text>
<text x="232.8" y="261.3" transform="rotate(-90 232.8 261.3)">2</text>
<text x="162.9" y="280.3" transform="rotate(-90 162.9 280.3)">VGA_RED</text>
<text x="199.3" y="280.3" transform="rotate(-90 199.3 280.3)">VGA_GRN</text>
<text x="232.8" y="280.3" transform="rotate(-90 232.8 280.3)">VGA_BLU</text>
<text x="46.7" y="301" transform="rotate(-90 46.7 301)">2</text>
<text x="61" y="308" transform="rotate(-90 61 308)">LED_GREEN_LL</text>
<text x="74.9" y="307.7" transform="rotate(-90 74.9 307.7)">LED_BLUE_LL</text>
<text x="88.6" y="308.8" transform="rotate(-90 88.6 308.8)">LEDHW_RED_LL</text>
<text x="32.7" y="322.8" transform="rotate(-90 32.7 322.8)">PANO_BUTTONL</text>
<text x="186.4" y="337.3" transform="rotate(-90 186.4 337.3)">2</text>
<text x="222.8" y="337.3" transform="rotate(-90 222.8 337.3)">2</text>
<text x="256.3" y="337.3" transform="rotate(-90 256.3 337.3)">2</text>
<text x="61" y="365.3" transform="rotate(-90 61 365.3)">LED_GREEN_R</text>
<text x="74.9" y="362.8" transform="rotate(-90 74.9 362.8)">LED_BLUE_R</text>
<text x="88.9" y="361.6" transform="rotate(-90 88.9 361.6)">LED_RED_R</text>
<text x="161.2" y="387.1" transform="rotate(-90 161.2 387.1)">VGA_R</text>
<text x="197.6" y="387.1" transform="rotate(-90 197.6 387.1)">VGA_G</text>
<text x="231.1" y="387.1" transform="rotate(-90 231.1 387.1)">VGA_B</text>
</g>
<g font-size="2.5" fill="#00f">
<text x="63.8" y="140.3" transform="rotate(-90 63.8 140.3)">SIDE B</text>
<text x="63.8" y="157.4" transform="rotate(-90 63.8 157.4)">SIDE A</text>
</g>
<g font-size="2.5" fill="#004080">
<text x="68.2" y="140.1" transform="rotate(-90 68.2 140.1)">+12V_1</text>
<text x="71" y="140.1" transform="rotate(-90 71 140.1)">+12V_2</text>
<text x="73.8" y="139.7" transform="rotate(-90 73.8 139.7)">RSVD1</text>
<text x="76.6" y="138.4" transform="rotate(-90 76.6 138.4)">GND1</text>
<text x="79.4" y="140" transform="rotate(-90 79.4 140)">SMCLK</text>
<text x="82.2" y="140.1" transform="rotate(-90 82.2 140.1)">SMDAT</text>
<text x="85" y="138.4" transform="rotate(-90 85 138.4)">GND2</text>
<text x="87.8" y="140.8" transform="rotate(-90 87.8 140.8)">+3.3V_1</text>
<text x="90.6" y="139.2" transform="rotate(-90 90.6 139.2)">JTAG1</text>
<text x="93.4" y="141.6" transform="rotate(-90 93.4 141.6)">3.3VAUX</text>
<text x="96.2" y="140.2" transform="rotate(-90 96.2 140.2)">WAKE#</text>
<text x="99" y="139.7" transform="rotate(-90 99 139.7)">RSVD2</text>
<text x="101.8" y="138.4" transform="rotate(-90 101.8 138.4)">GND3</text>
<text x="104.6" y="141.6" transform="rotate(-90 104.6 141.6)">HSOP(0)</text>
<text x="107.4" y="141.7" transform="rotate(-90 107.4 141.7)">HSON(0)</text>
<text x="110.2" y="138.4" transform="rotate(-90 110.2 138.4)">GND4</text>
<text x="112.9" y="142.7" transform="rotate(-90 112.9 142.7)">PRSNT#2</text>
<text x="115.7" y="138.4" transform="rotate(-90 115.7 138.4)">GND5</text>
<text x="68.2" y="156.5" transform="rotate(-90 68.2 156.5)">PRSNT#1</text>
<text x="71" y="156.5" transform="rotate(-90 71 156.5)">+12V_3</text>
<text x="73.8" y="156.5" transform="rotate(-90 73.8 156.5)">+12V_4</text>
<text x="76.6" y="156.5" transform="rotate(-90 76.6 156.5)">GND6</text>
<text x="79.4" y="156.5" transform="rotate(-90 79.4 156.5)">JTAG2</text>
<text x="82.2" y="156.5" transform="rotate(-90 82.2 156.5)">JTAG3</text>
<text x="85" y="156.5" transform="rotate(-90 85 156.5)">JTAG4</text>
<text x="87.8" y="156.5" transform="rotate(-90 87.8 156.5)">JTAG5</text>
<text x="90.6" y="156.5" transform="rotate(-90 90.6 156.5)">+3.3V_2</text>
<text x="93.4" y="156.5" transform="rotate(-90 93.4 156.5)">+3.3V_3</text>
<text x="96.2" y="156.5" transform="rotate(-90 96.2 156.5)">PWRGD</text>
<text x="99" y="156.5" transform="rotate(-90 99 156.5)">GND7</text>
<text x="101.8" y="156.5" transform="rotate(-90 101.8 156.5)">REFCLK+</text>
<text x="104.6" y="156.5" transform="rotate(-90 104.6 156.5)">REFCLK-</text>
<text x="107.4" y="156.5" transform="rotate(-90 107.4 156.5)">GND8</text>
<text x="110.2" y="156.5" transform="rotate(-90 110.2 156.5)">HSIP(0)</text>
<text x="112.9" y="156.5" transform="rotate(-90 112.9 156.5)">HSIN(0)</text>
<text x="115.7" y="156.5" transform="rotate(-90 115.7 156.5)">GND9</text>
</g>
<g font-size="2.5" fill="#000080">
<text x="60.1" y="157.9" transform="rotate(-90 60.1 157.9)">J10</text>
<text x="122.4" y="157.9" transform="rotate(-90 122.4 157.9)">87715-9007</text>
<text x="41.4" y="311.6" transform="rotate(-90 41.4 311.6)">R139</text>
<text x="169.9" y="306" transform="rotate(-90 169.9 306)">C180</text>
<text x="175.5" y="306" transform="rotate(-90 175.5 306)">22pF</text>
<text x="206.2" y="306" transform="rotate(-90 206.2 306)">C183</text>
<text x="211.8" y="306" transform="rotate(-90 211.8 306)">22pF</text>
<text x="239.8" y="306" transform="rotate(-90 239.8 306)">C186</text>
<text x="245.4" y="306" transform="rotate(-90 245.4 306)">22pF</text>
<text x="41.4" y="322.8" transform="rotate(-90 41.4 322.8)">10k</text>
<text x="158.7" y="322.8" transform="rotate(-90 158.7 322.8)">L15</text>
<text x="195.1" y="322.8" transform="rotate(-90 195.1 322.8)">L17</text>
<text x="228.6" y="322.8" transform="rotate(-90 228.6 322.8)">L19</text>
<text x="164.3" y="325.6" transform="rotate(-90 164.3 325.6)">0.082uH</text>
<text x="200.7" y="325.6" transform="rotate(-90 200.7 325.6)">0.082uH</text>
<text x="234.2" y="325.6" transform="rotate(-90 234.2 325.6)">0.082uH</text>
<text x="169.9" y="334" transform="rotate(-90 169.9 334)">C179</text>
<text x="175.5" y="334" transform="rotate(-90 175.5 334)">33pF</text>
<text x="206.2" y="334" transform="rotate(-90 206.2 334)">C182</text>
<text x="211.8" y="334" transform="rotate(-90 211.8 334)">33pF</text>
<text x="239.8" y="334" transform="rotate(-90 239.8 334)">C185</text>
<text x="245.4" y="334" transform="rotate(-90 245.4 334)">33pF</text>
<text x="35.8" y="339.6" transform="rotate(-90 35.8 339.6)">SW1</text>
<text x="58.5" y="338.2" transform="rotate(-90 58.5 338.2)">D7</text>
<text x="66.8" y="338.2" transform="rotate(-90 66.8 338.2)">LTST-C170KGKT, Green</text>
<text x="72.4" y="338.2" transform="rotate(-90 72.4 338.2)">D8</text>
<text x="80.8" y="338.2" transform="rotate(-90 80.8 338.2)">LTST-C170TBKT, BLUE</text>
<text x="86.4" y="338.2" transform="rotate(-90 86.4 338.2)">D9</text>
<text x="94.8" y="338.2" transform="rotate(-90 94.8 338.2)">LTST-C170KRKT, RED</text>
<text x="158.7" y="353.5" transform="rotate(-90 158.7 353.5)">L14</text>
<text x="195.1" y="353.5" transform="rotate(-90 195.1 353.5)">L16</text>
<text x="228.6" y="353.5" transform="rotate(-90 228.6 353.5)">L18</text>
<text x="47" y="354.1" transform="rotate(-90 47 354.1)">TL3301NF160QJ</text>
<text x="164.3" y="356.3" transform="rotate(-90 164.3 356.3)">0.082uH</text>
<text x="200.7" y="356.3" transform="rotate(-90 200.7 356.3)">0.082uH</text>
<text x="234.2" y="356.3" transform="rotate(-90 234.2 356.3)">0.082uH</text>
<text x="169.9" y="364.7" transform="rotate(-90 169.9 364.7)">C178</text>
<text x="175.5" y="364.7" transform="rotate(-90 175.5 364.7)">22pF</text>
<text x="206.2" y="364.7" transform="rotate(-90 206.2 364.7)">C181</text>
<text x="211.8" y="364.7" transform="rotate(-90 211.8 364.7)">22pF</text>
<text x="239.8" y="364.7" transform="rotate(-90 239.8 364.7)">C184</text>
<text x="245.4" y="364.7" transform="rotate(-90 245.4 364.7)">22pF</text>
<text x="61" y="373.6" transform="rotate(-90 61 373.6)">R130</text>
<text x="74.9" y="373.6" transform="rotate(-90 74.9 373.6)">R131</text>
<text x="88.9" y="373.6" transform="rotate(-90 88.9 373.6)">R133</text>
<text x="61" y="385.7" transform="rotate(-90 61 385.7)">75</text>
<text x="74.9" y="385.7" transform="rotate(-90 74.9 385.7)">300</text>
<text x="88.9" y="385.7" transform="rotate(-90 88.9 385.7)">470</text>
</g>
<g font-size="2">
<text x="37.8" y="9.1" transform="rotate(-90 37.8 9.1)">D</text>
<text x="104.1" y="9.1" transform="rotate(-90 104.1 9.1)">C</text>
<text x="170.5" y="9.1" transform="rotate(-90 170.5 9.1)">B</text>
<text x="236.9" y="9.1" transform="rotate(-90 236.9 9.1)">A</text>
<text x="2.2" y="51.8" transform="rotate(-90 2.2 51.8)">1</text>
<text x="270.4" y="51.8" transform="rotate(-90 270.4 51.8)">1</text>
<text x="2.2" y="135.6" transform="rotate(-90 2.2 135.6)">2</text>
<text x="270.4" y="135.6" transform="rotate(-90 270.4 135.6)">2</text>
<text x="2.2" y="219.4" transform="rotate(-90 2.2 219.4)">3</text>
<text x="270.4" y="219.4" transform="rotate(-90 270.4 219.4)">3</text>
<text x="2.2" y="303.2" transform="rotate(-90 2.2 303.2)">4</text>
<text x="270.4" y="303.2" transform="rotate(-90 270.4 303.2)">4</text>
<text x="2.2" y="387.1" transform="rotate(-90 2.2 387.1)">5</text>
<text x="270.4" y="387.1" transform="rotate(-90 270.4 387.1)">5</text>
<text x="37.8" y="431" transform="rotate(-90 37.8 431)">D</text>
<text x="104.1" y="431" transform="rotate(-90 104.1 431)">C</text>
<text x="170.5" y="431" transform="rotate(-90 170.5 431)">B</text>
<text x="236.9" y="431" transform="rotate(-90 236.9 431)">A</text>
</g>
</svg>
